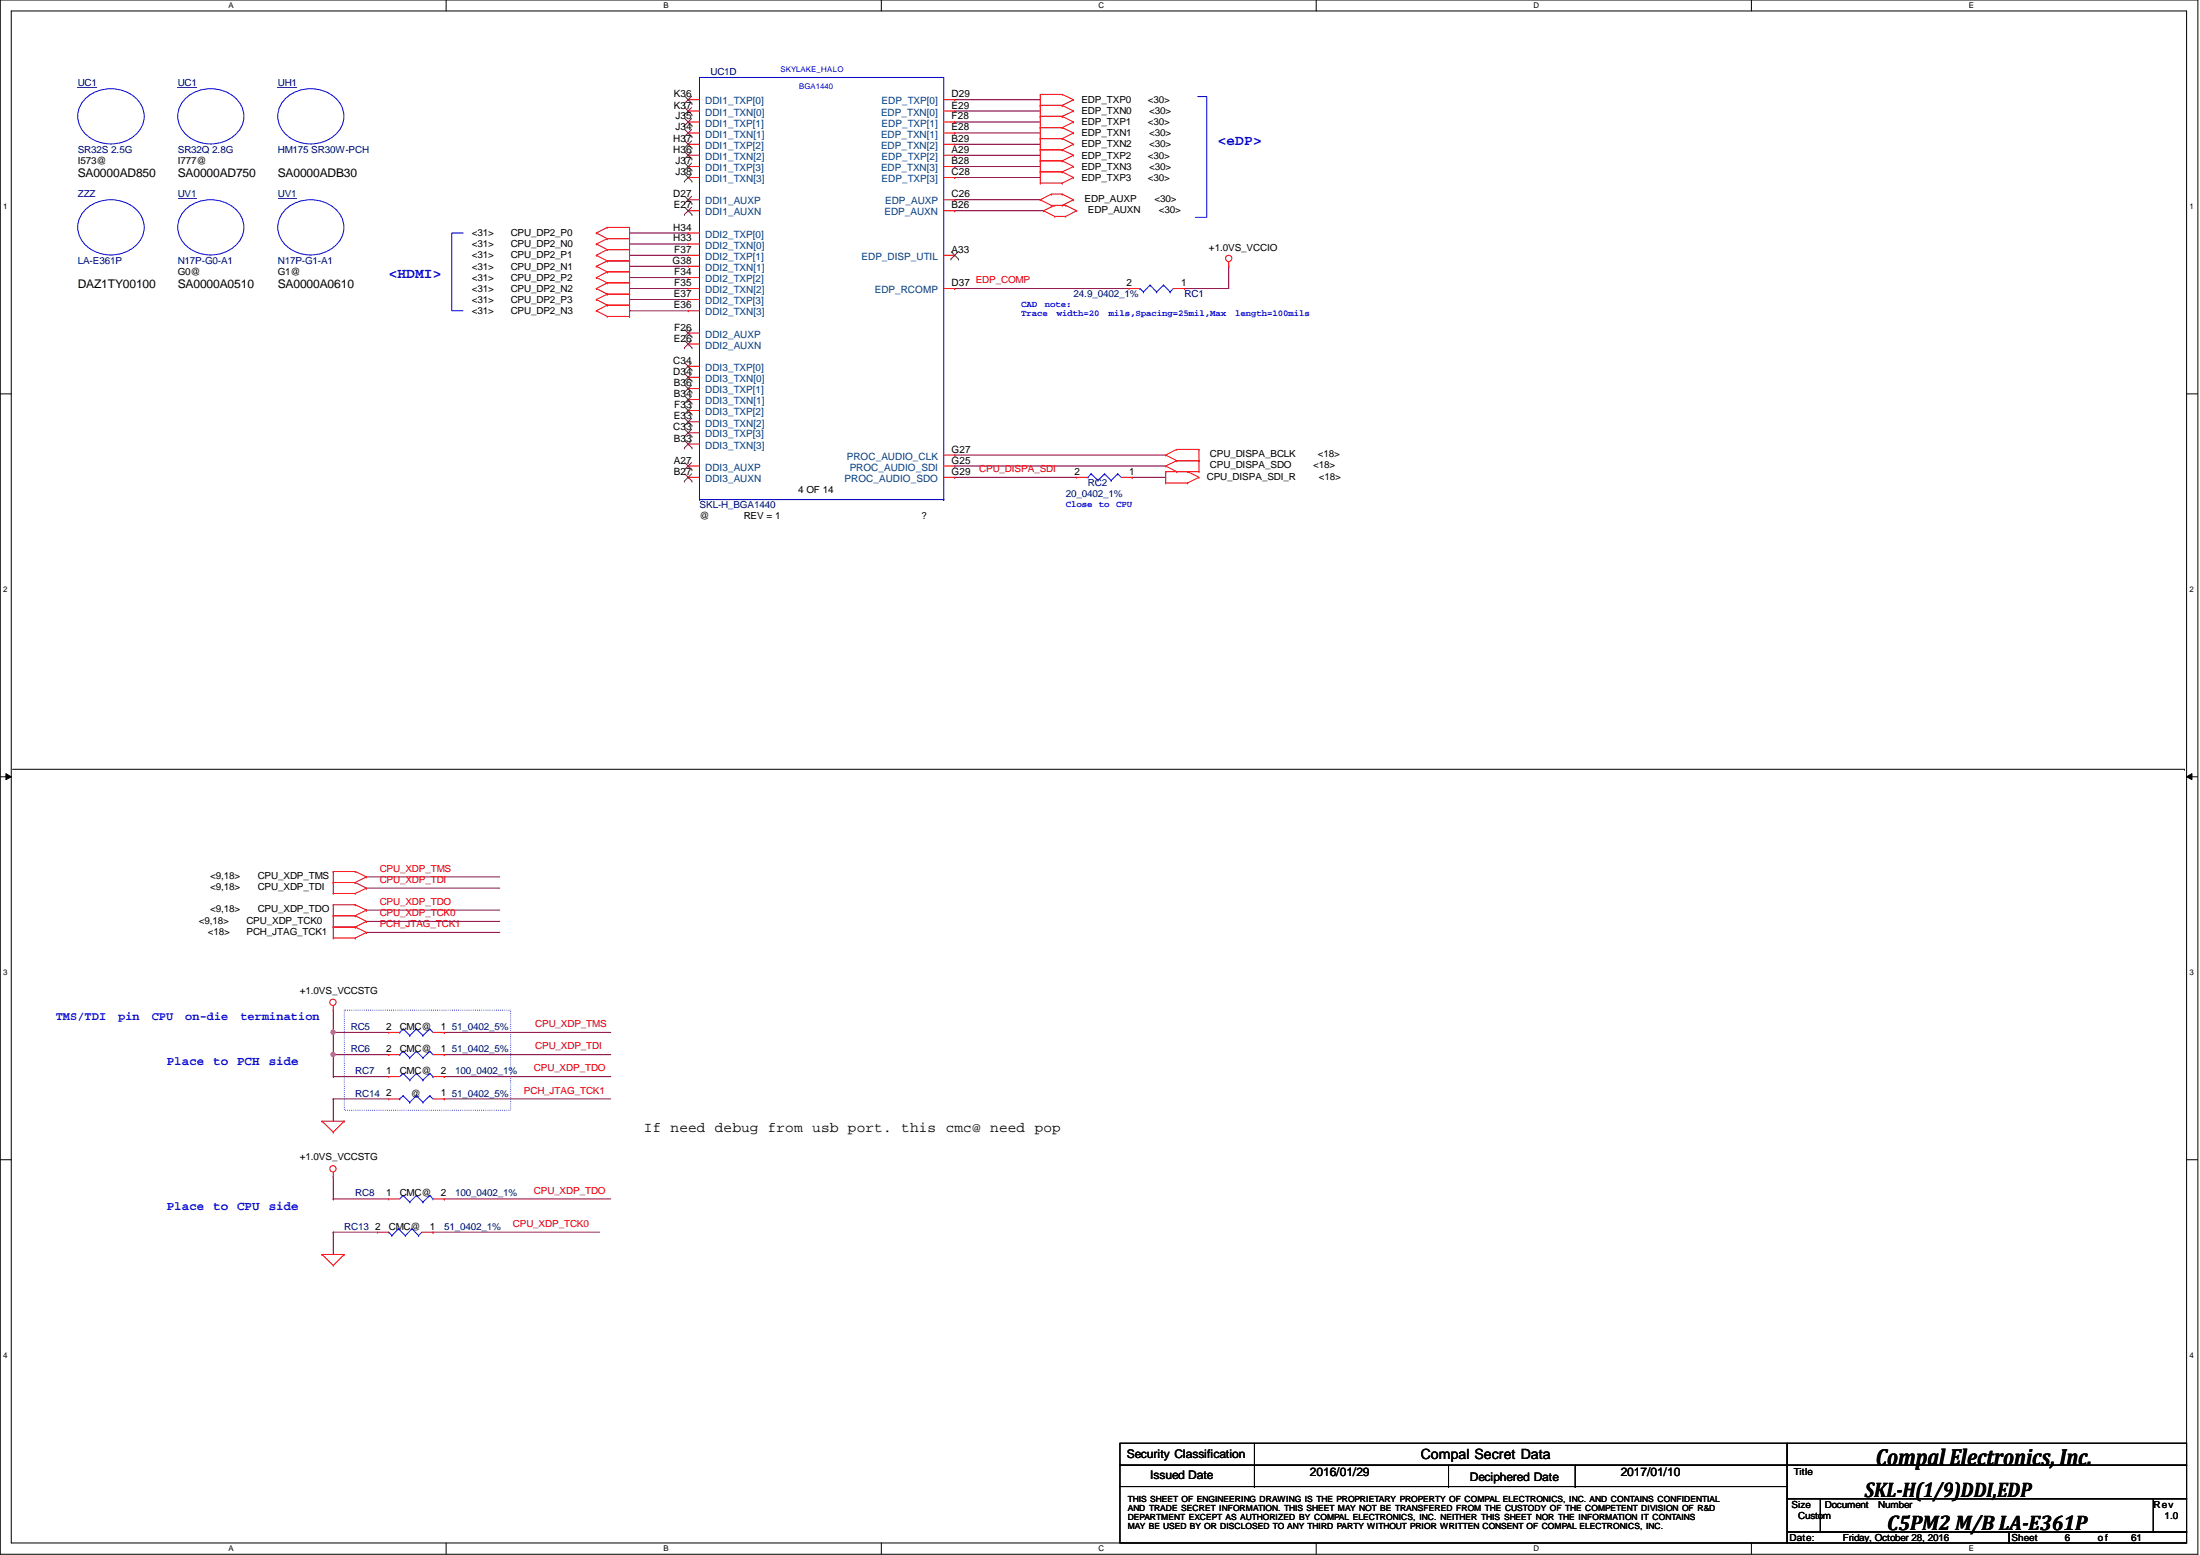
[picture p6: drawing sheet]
<svg xmlns="http://www.w3.org/2000/svg" width="297mm" height="210mm" viewBox="0 0 297 210" stroke-linecap="round" stroke-linejoin="round" font-family="sans-serif">
<path d="M0 0h296.8v209.8h-296.8zM1.5 1.5h293.7v206.8h-293.7z" fill="none" stroke="#000" stroke-width=".14"/>
<g fill="#fff">
<path d="M30.9 .2h.7v1.2h-.7z"/>
<path d="M30.9 208.4h.7v1.2h-.7z"/>
</g>
<path d="M60.2 0v1.5M60.2 208.3v1.5" fill="none" stroke="#000" stroke-width=".14"/>
<g fill="#fff">
<path d="M89.6 .2h.7v1.2h-.7z"/>
<path d="M89.6 208.4h.7v1.2h-.7z"/>
</g>
<path d="M119 0v1.5M119 208.3v1.5" fill="none" stroke="#000" stroke-width=".14"/>
<g fill="#fff">
<path d="M148.3 .2h.8v1.2h-.8z"/>
<path d="M148.3 208.4h.8v1.2h-.8z"/>
</g>
<path d="M177.7 0v1.5M177.7 208.3v1.5" fill="none" stroke="#000" stroke-width=".14"/>
<g fill="#fff">
<path d="M207 .2h.8v1.2h-.8z"/>
<path d="M207 208.4h.8v1.2h-.8z"/>
</g>
<path d="M236.5 0v1.5M236.5 208.3v1.5" fill="none" stroke="#000" stroke-width=".14"/>
<g fill="#fff">
<path d="M265.8 .2h.7v1.2h-.7z"/>
<path d="M265.8 208.4h.7v1.2h-.7z"/>
<path d="M.4 27.3h.6v1.2h-.6z"/>
<path d="M295.6 27.3h.6v1.2h-.6z"/>
<path d="M.4 79h.6v1.2h-.6z"/>
<path d="M295.6 79h.6v1.2h-.6z"/>
</g>
<path d="M0 53.2h1.5M295.2 53.2h1.5" fill="none" stroke="#000" stroke-width=".14"/>
<g fill="#fff">
<path d="M.4 130.7h.6v1.2h-.6z"/>
<path d="M295.6 130.7h.6v1.2h-.6z"/>
</g>
<path d="M0 104.9h1.5M.8 104.4l.7 .5-.7 .3zM295.2 104.9l.7-.5v.8zM295.2 104.9h1.5" fill="none" stroke="#000" stroke-width=".14"/>
<path d="M.8 104.4l.7 .5-.7 .3zM295.2 104.9l.7-.5v.8z" fill="#000"/>
<g fill="#fff">
<path d="M.4 182.4h.6v1.2h-.6z"/>
<path d="M295.6 182.4h.6v1.2h-.6z"/>
</g>
<path d="M1.7 103.8h293.2M294.9 103.8h.1M0 156.5h1.5M295.2 156.5h1.5" fill="none" stroke="#000" stroke-width=".14"/>
<path d="M161.7 13h1.2v16.3h-1.5M62.5 31.5h-1.5v10.5h1.5" fill="none" stroke="#00f" stroke-width=".14"/>
<path d="M46.5 136.4h22.5v13.5h-22.5z" fill="none" stroke="#00f" stroke-width=".14" stroke-dasharray="0 .3"/>
<g fill="none" stroke="#800040" stroke-width=".14">
<path d="M128.9 13.5h.1M128.9 15h.1M128.9 16.5h.1M128.9 17.9h.1M128.9 19.5h.1M128.9 13.5h11.6M128.9 15h11.6M128.9 16.5h11.6M128.9 17.9h11.6M128.9 19.5h11.6M85 38.9h7.9M85 35.9h7.9"/>
<path d="M85 34.5h7.9M85 32.9h7.9M85 31.5h7.9M85 37.5h7.9M85 35.9h.1M85 34.5h.1M85 32.9h.1M85 31.5h.1M85 38.9h.1M85 37.5h.1M128.9 28.4h12M128.9 38.9h.1"/>
<path d="M128.9 21h.1M128.9 22.5h.1M128.9 24h.1M128.9 27h.1M128.9 28.4h.1M128.9 38.9h23.5M128.9 21h11.6M128.9 22.5h11.6M128.9 24h11.6M128.9 27h11.6M159.9 38.9h.1M165.9 35.9h.1"/>
<path d="M165.9 35.9v3h-6M85 42h7.9M85 40.4h7.9M85 42h.1M85 40.4h.1M128.9 64.4h16.5M128.9 62.9h.1M128.9 64.4h.1M128.9 61.4h.1M128.9 62.9h28.5M128.9 61.4h28.5M152.9 64.4h4.5"/>
<path d="M152.9 64.4h.1M49.5 118.4h.1M49.5 119.9h.1M49.5 118.4h18M49.5 119.9h18M49.5 122.9h.1M49.5 125.9h.1M49.5 124.4h.1M49.5 122.9h18M49.5 125.9h18M49.5 124.4h18M45 148.3h.1"/>
<path d="M45 145.3h.1M45 142.4h.1M45 142.4v2.9M45 148.3v3M45 148.3h7.5M45 145.3h7.5M60 148.3h.1M60 145.3h.1M60 148.3h22.5M60 145.3h22.5"/>
</g>
<circle cx="45" cy="142.3" r=".29" fill="#f0f"/>
<circle cx="45" cy="142.3" r=".29" fill="none" stroke="#f0f" stroke-width=".14"/>
<path d="M45 136.4h.1M45 136.4v3" fill="none" stroke="#800040" stroke-width=".14"/>
<circle cx="45" cy="139.3" r=".29" fill="#f0f"/>
<circle cx="45" cy="139.3" r=".29" fill="none" stroke="#f0f" stroke-width=".14"/>
<g fill="none" stroke="#800040" stroke-width=".14">
<path d="M45 139.4h.1M45 139.4v3M45 139.4h7.5M60 139.4h.1M60 139.4h22.5M45 142.4h.1M45 158.8v3M45 142.4h7.5M60 142.4h.1M60 142.4h22.5M45 166.3h6M45 166.3h.1"/>
<path d="M45 161.8h.1M45 166.3v3M45 161.8h7.5M58.5 166.3h.1M58.5 166.3h22.4M60 161.8h.1M60 161.8h22.5"/>
</g>
<g fill="none" stroke="#f00" stroke-width=".14">
<path d="M92.9 13.5h.1M92.9 15h.1M92.9 16.5h.1M92.9 17.9h.1M92.9 19.5h.1M92.9 17.9h1.5M92.9 19.5h1.5M92.9 13.5h1.5M92.9 15h1.5M92.9 16.5h1.5M127.4 17.9h1.5M127.4 19.5h1.5"/>
<path d="M127.4 13.5h1.5M127.4 15h1.5M127.4 16.5h1.5M128.9 17.9h.1M128.9 19.5h.1M128.9 13.5h.1M128.9 15h.1M128.9 16.5h.1M140.5 14.2h2.9M140.5 15.7h2.9M140.5 17.2h2.9M140.5 18.7h2.9"/>
<path d="M140.5 15.7h.1M140.5 14.2h.1M140.5 18.7h.1M140.5 17.2h.1M140.5 12.7h.1M140.5 12.7v12M140.5 12.7h2.9M143.4 14.2h.1M143.4 15.7h.1M143.4 17.2h.1M143.4 18.7h.1M143.4 12.7h.1"/>
<path d="M143.4 14.2l1.5 .8M143.4 17.2l1.5 .7M143.4 18.7l1.5 .8M143.4 15.7l1.5 .8M143.4 12.7l1.5 .8M144.9 15h.1M144.9 17.9h.1M144.9 19.5h.1M144.9 16.5h.1M144.9 13.5h.1M144.9 15l-1.5 .7M144.9 17.9l-1.5 .8"/>
<path d="M144.9 19.5l-1.5 .7M144.9 16.5l-1.5 .7M144.9 13.5l-1.5 .7M80.5 35.9h.1M80.5 34.5h.1M80.5 32.9h.1M80.5 31.5h.1M80.5 38.9h.1M80.5 37.5h.1M80.5 35.9l1.5 .8M80.5 34.5l1.5 .7M80.5 32.9l1.5 .8"/>
<path d="M80.5 31.5l1.5 .7M80.5 38.9l1.5 .8M80.5 37.5l1.5 .7M82 35.2h3M82 36.7h3M82 33.7h3M82 39.7h3M82 32.2h3M82 30.7h3M82 38.2h3M82 35.2h.1M82 36.7h.1"/>
<path d="M82 33.7h.1M82 39.7h.1M82 32.2h.1M82 30.7h.1M82 38.2h.1M82 35.2l-1.5 .7M82 33.7l-1.5 .8M82 39.7l-1.5 .7M82 32.2l-1.5 .7M82 30.7l-1.5 .8M82 38.2l-1.5 .7M82 36.7l-1.5 .8"/>
<path d="M85 36.7h.1M85 35.2h.1M85 33.7h.1M85 39.7h.1M85 32.2h.1M85 30.7h.1M85 38.2h.1M85 30.7v12M92.9 24h.1M92.9 21h.1M92.9 22.5h.1M92.9 27h.1"/>
<path d="M92.9 38.9h.1M92.9 37.5h.1M92.9 35.9h.1M92.9 34.5h.1M92.9 32.9h.1M92.9 31.5h.1M92.9 28.4h.1M92.9 38.9h1.5M92.9 24h1.5M92.9 21h1.5M92.9 22.5h1.5M92.9 27h1.5"/>
<path d="M92.9 28.4h1.5M92.9 34.5h1.5M92.9 37.5h1.5M92.9 35.9h1.5M92.9 32.9h1.5M92.9 31.5h1.5M127.4 38.9h1.5M127.4 24h1.5M127.4 21h1.5M127.4 22.5h1.5M127.4 27h1.5M127.4 28.4h1.5"/>
<path d="M127.4 34.5h1.5M128.9 21h.1M128.9 22.5h.1M128.9 24h.1M128.9 27h.1M128.9 28.4h.1M128.9 34.5h.1M128.9 38.9h.1M140.5 20.2h2.9M140.5 21.7h2.9M140.5 23.2h2.9M140.5 24.7h2.9"/>
<path d="M140.5 27h.1M140.5 20.2h.1M140.5 23.2h.1M140.5 21.7h.1M140.5 24.7h.1M140.5 27l1.4 .7M140.9 28.4h.1M140.9 28.4l1.5 .8M141.9 26.2h.1M141.9 27.7h.1M141.9 26.2l-1.4 .8M141.9 27.7h2"/>
<path d="M141.9 26.2h1.5M142.4 27.7l-1.5 .7M142.4 29.2h.1M142.4 27.7h.1M142.4 29.2h1.5M143.4 26.2h.1M143.4 27.7h.1M143.4 20.2h.1M143.4 21.7h.1M143.4 23.2h.1M143.4 24.7h.1M143.4 21.7l1.5 .8"/>
<path d="M143.4 20.2l1.5 .8M143.4 23.2l1.5 .8M143.4 26.2l1.5 .8M143.9 29.2h.1M143.9 27.7h.1M143.9 27.7l1.5 .7M144.9 27l-1.5 .7M144.9 27h.1M144.9 22.5h.1M144.9 21h.1M144.9 24h.1M144.9 22.5l-1.5 .7"/>
<path d="M144.9 21l-1.5 .7M144.9 24l-1.5 .7M145.4 28.4h.1M145.4 28.4l-1.5 .8M152.4 38.9h.1M152.4 38.9h1.5M158.4 38.9h1.5M159.9 38.9h.1M165.9 35.9h.1M165.9 35.3v.6M80.5 42h.1M80.5 40.4h.1"/>
<path d="M80.5 42l1.5 .7M80.5 40.4l1.5 .8M82 41.2h3M82 41.2h.1M82 42.7h.1M82 41.2l-1.5 .8M82 42.7h3M85 42.7h.1M85 41.2h.1M92.9 40.4h.1M92.9 42h.1M92.9 46.4h.1"/>
<path d="M92.9 45h.1M92.9 49.4h.1M92.9 50.9h.1M92.9 52.5h.1M92.9 53.9h.1M92.9 55.4h.1M92.9 56.9h.1M92.9 58.4h.1M92.9 59.9h.1M92.9 40.4h1.5M92.9 42h1.5M92.9 46.4h1.5"/>
<path d="M92.9 45h1.5M92.9 49.4h1.5M92.9 50.9h1.5M92.9 52.5h1.5M92.9 53.9h1.5M92.9 55.4h1.5M92.9 56.9h1.5M92.9 58.4h1.5M92.9 59.9h1.5M92.9 64.4h.1M92.9 62.9h.1M92.9 64.4h1.5"/>
<path d="M92.9 62.9h1.5M127.4 64.4h1.5M127.4 61.4h1.5M127.4 62.9h1.5M128.9 61.4h.1M128.9 62.9h.1M128.9 64.4h.1M145.4 64.4h.1M145.4 64.4h1.5M151.4 64.4h1.5M152.9 64.4h.1M157.4 65.2h3"/>
<path d="M157.4 65.2h.1M157.4 63.7h.1M157.4 62.9h.1M157.4 61.4h.1M157.4 63.7h4.5M157.4 63.7v1.5M157.4 62.9l1.5 .8M157.4 61.4l1.5 .8M158.9 62.2h.1M158.9 63.7h.1M158.9 60.7h.1M158.9 62.2h3"/>
<path d="M158.9 62.2l-1.5 .7M158.9 60.7l-1.5 .7M158.9 60.7h3M160.4 63.7h.1M160.4 65.2h.1M160.4 63.7l1.5 .7M161.9 64.4h.1M161.9 63.7h.1M161.9 62.2h.1M161.9 60.7h.1M161.9 64.4l-1.5 .8M161.9 60.7v3"/>
<path d="M45 119.1h.1M45 117.6h.1M45 117.6v3M45 117.6h3M45 119.1h3M48 117.6h.1M48 119.1h.1M48 117.6l1.5 .8M48 119.1l1.5 .8M49.5 118.4h.1M49.5 119.9h.1M49.5 118.4l-1.5 .7"/>
<path d="M49.5 119.9l-1.5 .7M45 123.6h.1M45 122.1h.1M45 126.6h.1M45 125.1h.1M45 120.6h.1M45 136.4h.1M45 122.1h3M45 123.6h3M45 122.1v4.5M45 135.8v.6M45 125.1h3"/>
<path d="M45 126.6h3M45 120.6h3M48 122.1h.1M48 123.6h.1M48 125.1h.1M48 126.6h.1M48 120.6h.1M48 122.1l1.5 .8M48 125.1l1.5 .8M48 123.6l1.5 .8M49.5 122.9h.1M49.5 125.9h.1"/>
<path d="M49.5 124.4h.1M49.5 122.9l-1.5 .7M49.5 125.9l-1.5 .7M49.5 124.4l-1.5 .7M52.5 139.4h1.5M52.5 139.4h.1M58.5 139.4h1.5M60 139.4h.1M43.5 151.3h3M43.5 151.3h.1M43.5 151.3l1.5 1.5M45 152.8h.1"/>
<path d="M45 158.8h.1M45 158.2v.6M46.5 151.3h.1M46.5 151.3l-1.5 1.5M52.5 145.3h1.5M52.5 142.4h1.5M52.5 148.3h1.5M52.5 145.3h.1M52.5 142.4h.1M52.5 148.3h.1M58.5 145.3h1.5M58.5 142.4h1.5"/>
<path d="M58.5 148.3h1.5M60 145.3h.1M60 142.4h.1M60 148.3h.1M43.5 169.3h3M43.5 169.3h.1M43.5 169.3l1.5 1.5M45 170.8h.1M46.5 169.3h.1M46.5 169.3l-1.5 1.5M51 166.3h.1M51 166.3h1.5"/>
<path d="M52.5 161.8h1.5M52.5 161.8h.1M57 166.3h1.5M58.5 166.3h.1M58.5 161.8h1.5M60 161.8h.1"/>
<circle cx="165.9" cy="34.9" r=".43"/>
<circle cx="45" cy="135.3" r=".43"/>
<circle cx="45" cy="157.8" r=".43"/>
</g>
<g fill="none" stroke="#000" stroke-width=".14">
<path d="M151.2 194.8h90.1v3h-90.1zM151.2 197.8h90.1v2.9h-90.1zM169.4 197.8h.1M169.4 194.8v5.9M195.6 197.8v2.9M212.7 197.8v2.9M241.3 194.8h53.9v3h-53.9zM241.3 197.8h53.9v4.5h-53.9zM151.2 200.7h90.1v7.6h-90.1zM169.4 200.7h.1M195.6 200.7h.1M212.7 200.7h.1"/>
<path d="M241.3 202.3h4.5v4.5h-4.5zM241.3 206.8h30v1.5h-30zM245.8 202.3h44.9v4.5h-44.9zM271.3 206.8h23.9v1.5h-23.9zM290.7 202.3h4.5v4.5h-4.5z"/>
</g>
<g fill="none" stroke="#00f" stroke-width=".14">
<path d="M11.5 13.3a5.1 5.1 0 0 1 7.4 .5 3.3 3.3 0 0 1-1 4.7 5 5 0 0 1-6.8-.9 3.2 3.2 0 0 1 .4-4.3zM25 13.3a5 5 0 0 1 7.3 .5 3.3 3.3 0 0 1-1 4.7 4.9 4.9 0 0 1-7-1.4 3.3 3.3 0 0 1 .7-3.8zM38.5 13.3a5 5 0 0 1 7.3 .5 3.3 3.3 0 0 1-1 4.7 4.9 4.9 0 0 1-6.9-1.4 3.3 3.3 0 0 1 .6-3.8zM94.4 10.5h33v56.9M94.4 10.5h.1M94.4 10.5v56.9M11.5 28.3a5.1 5.1 0 0 1 7.4 .5 3.3 3.3 0 0 1-1 4.7 5 5 0 0 1-6.8-.9 3.2 3.2 0 0 1 .4-4.3zM25 28.3a5 5 0 0 1 7.3 .5 3.3 3.3 0 0 1-1 4.7 4.9 4.9 0 0 1-7-1.4 3.3 3.3 0 0 1 .7-3.8zM38.5 28.3a5 5 0 0 1 7.3 .5 3.3 3.3 0 0 1-1 4.7 4.9 4.9 0 0 1-6.9-1.4 3.3 3.3 0 0 1 .6-3.8zM153.9 38.9l.5 .5M153.9 38.9h.1M154.4 39.4h.1"/>
<path d="M155.3 38.5l.9 .9M155.3 38.5h.1M155.3 38.5l-.9 .9M156.2 39.4h.1M157.1 38.5l.9 .9M157.1 38.5h.1M157.1 38.5l-.9 .9M158 39.4h.1M158.4 38.9l-.4 .5M94.4 67.4h.1M94.4 67.4h33M127.4 67.4h.1"/>
<path d="M146.9 64.4h.1M147.3 64l.9 .9M147.3 64h.1M147.3 64l-.4 .4M148.2 64.9h.1M149.1 64h.1M149.1 64l-.9 .9M149.1 64l.9 .9M150 64.9h.1M150.9 64h.1M150.9 64l-.9 .9M150.9 64l.5 .4"/>
<path d="M54 139.4h.1M54.4 138.9h.1M54.4 138.9l-.4 .5M54.4 138.9l.9 .9M55.3 139.8h.1M56.2 138.9h.1M56.2 138.9l-.9 .9M56.2 138.9l.9 .9M57.1 139.8h.1M58 138.9l.5 .5M58 138.9h.1M58 138.9l-.9 .9"/>
<path d="M54 142.4h.1M54 148.3h.1M54.4 144.9h.1M54.4 141.9h.1M54.4 147.9h.1M54.4 144.9l.9 .9M54.4 141.9l-.4 .5M54.4 147.9l-.4 .4M54.4 141.9l.9 .9M54.4 147.9l.9 .9M54.4 144.9l-.4 .4M55.3 145.8h.1"/>
<path d="M55.3 142.8h.1M55.3 148.8h.1M56.2 144.9l-.9 .9M56.2 144.9h.1M56.2 141.9h.1M56.2 147.9h.1M56.2 144.9l.9 .9M56.2 141.9l-.9 .9M56.2 147.9l-.9 .9M56.2 141.9l.9 .9M56.2 147.9l.9 .9M57.1 145.8h.1"/>
<path d="M57.1 142.8h.1M57.1 148.8h.1M58 141.9l.5 .5M58 147.9l.5 .4M58 144.9h.1M58 141.9h.1M58 147.9h.1M58 144.9l.5 .4M58 141.9l-.9 .9M58 147.9l-.9 .9M58 144.9l-.9 .9M58.5 145.3h.1"/>
<path d="M52.5 166.3l.4 .5M52.5 166.3h.1M52.9 166.8h.1M53.8 165.9l.9 .9M53.8 165.9h.1M53.8 165.9l-.9 .9M54.4 161.4h.1M54.4 161.4l.9 .9M54.4 161.4l-.4 .4M54.7 166.8h.1M55.3 162.3h.1M55.6 165.9h.1"/>
<path d="M55.6 165.9l-.9 .9M55.6 165.9l.9 .9M56.2 161.4l-.9 .9M56.2 161.4h.1M56.2 161.4l.9 .9M56.5 166.8h.1M57 166.3l-.5 .5M57.1 162.3h.1M58 161.4h.1M58 161.4l.5 .4M58 161.4l-.9 .9M58.5 161.8h.1"/>
</g>
<path d="M10.5 11.8h2.6M24 11.8h2.6M37.5 11.8h2.6M24 26.8h2.5M37.5 26.8h2.5" fill="none" stroke="#000080" stroke-width=".14"/>
<g fill="none" stroke="#804000" stroke-width=".14">
<path d="M92.4 14h.1M92.4 15.5h.1M92.4 17h.1M92.4 18.5h.1M92.4 20h.1M92.5 13l.9 1M92.5 14.5l.9 1M92.5 16l.9 1M92.5 17.5l.9 1M92.5 19l.9 1M93.4 13l-1 1M93.4 14.5l-1 1"/>
<path d="M93.4 16l-1 1M93.4 17.5l-1 1M93.4 19l-1 1M93.4 14h.1M93.4 15.5h.1M93.4 17h.1M93.4 18.5h.1M93.4 20h.1M92.4 24.5h.1M92.4 21.5h.1M92.4 23h.1M92.4 27.5h.1"/>
<path d="M92.4 29h.1M92.5 23.5l.9 1M92.5 20.5l.9 1M92.5 22l.9 1M92.5 26.5l.9 1M92.5 28l.9 1M93.4 23.5l-1 1M93.4 20.5l-1 1M93.4 22l-1 1M93.4 26.5l-1 1M93.4 28l-1 1M93.4 24.5h.1"/>
<path d="M93.4 21.5h.1M93.4 23h.1M93.4 27.5h.1M93.4 29h.1M128.4 35h.1M128.4 34l1 1M129.4 34l-1 1M129.4 35h.1M92.4 46.9h.1M92.4 45.5h.1M92.4 50h.1M92.4 51.4h.1"/>
<path d="M92.4 53h.1M92.4 54.4h.1M92.4 55.9h.1M92.4 57.4h.1M92.4 58.9h.1M92.5 46l.9 .9M92.5 44.5l.9 1M92.5 49l.9 1M92.5 50.5l.9 .9M92.5 52l.9 1M92.5 53.5l.9 .9M92.5 54.9l.9 1"/>
<path d="M92.5 56.5l.9 .9M92.5 58l.9 .9M92.5 59.5l.9 1M93.4 46l-1 .9M93.4 44.5l-1 1M93.4 49l-1 1M93.4 50.5l-1 .9M93.4 52l-1 1M93.4 53.5l-1 .9M93.4 54.9l-1 1M93.4 56.5l-1 .9M93.4 58l-1 .9"/>
<path d="M93.4 59.5l-1 1M93.4 46.9h.1M93.4 45.5h.1M93.4 50h.1M93.4 51.4h.1M93.4 53h.1M93.4 54.4h.1M93.4 55.9h.1M93.4 57.4h.1M93.4 58.9h.1M92.4 60.5h.1M92.4 64.9h.1"/>
<path d="M92.4 63.4h.1M92.5 64l.9 .9M92.5 62.4l.9 1M93.4 64l-1 .9M93.4 62.4l-1 1M93.4 60.5h.1M93.4 64.9h.1M93.4 63.4h.1"/>
</g>
<circle cx="45" cy="142.3" r=".29" fill="#f0f"/>
<circle cx="45" cy="142.3" r=".29" fill="none" stroke="#f0f" stroke-width=".14"/>
<circle cx="45" cy="139.3" r=".29" fill="#f0f"/>
<circle cx="45" cy="139.3" r=".29" fill="none" stroke="#f0f" stroke-width=".14"/>
<text font-size="3.1" x="253.3" y="197.8">Compal Electronics, Inc.</text>
<g font-size="2.8">
<text x="251.8" y="202">SKL-H(1/9)DDI,EDP</text>
<text x="254.8" y="206.5">C5PM2 M/B LA-E361P</text>
</g>
<g font-size="1.9" fill="#00f">
<text x="164.4" y="19.6">&lt;eDP&gt;</text>
<text x="52.5" y="37.5">&lt;HDMI&gt;</text>
</g>
<g font-size="1.9">
<text x="86.9" y="152.9">If need debug from usb port. this cmc@ need pop</text>
<text x="191.9" y="196.9">Compal Secret Data</text>
</g>
<g font-size="1.7" fill="#00f">
<text x="22.5" y="143.8">Place</text>
<text x="28.8" y="143.8">to</text>
<text x="32" y="143.8">PCH</text>
<text x="36.3" y="143.8">side</text>
<text x="22.5" y="163.3">Place</text>
<text x="28.8" y="163.3">to</text>
<text x="32" y="163.3">CPU</text>
<text x="36.3" y="163.3">side</text>
</g>
<g font-size="1.6">
<text x="10.5" y="23.9">SA0000AD850</text>
<text x="24" y="23.9">SA0000AD750</text>
<text x="37.5" y="23.9">SA0000ADB30</text>
<text x="10.5" y="38.9">DAZ1TY00100</text>
<text x="24" y="38.9">SA0000A0510</text>
<text x="37.5" y="38.9">SA0000A0610</text>
<text x="152.1" y="196.8">Security Classification</text>
<text x="155.3" y="199.7">Issued Date</text>
<text x="176.9" y="199.2">2016/01/29</text>
<text x="198.5" y="199.9">Deciphered Date</text>
<text x="218.8" y="199.2">2017/01/10</text>
</g>
<g font-size="1.6" fill="#00f">
<text x="7.5" y="137.7">TMS/TDI</text>
<text x="16" y="137.7">pin</text>
<text x="20.5" y="137.7">CPU</text>
<text x="25" y="137.7">on-die</text>
<text x="32.5" y="137.7">termination</text>
</g>
<g font-size="1.4">
<text x="91" y="13.1">K36</text>
<text x="91" y="14.6">K37</text>
<text x="91.2" y="16.1">J35</text>
<text x="91.2" y="17.6">J34</text>
<text x="128.5" y="17.6">E28</text>
<text x="128.5" y="13.1">D29</text>
<text x="128.5" y="14.6">E29</text>
<text x="128.5" y="16.1">F28</text>
<text x="90.9" y="20.6">H36</text>
<text x="90.9" y="19.1">H37</text>
<text x="91.2" y="23.6">J38</text>
<text x="91.2" y="22.1">J37</text>
<text x="128.5" y="19.1">B29</text>
<text x="128.5" y="20.6">A29</text>
<text x="128.5" y="22.1">B28</text>
<text x="128.5" y="23.6">C28</text>
<text x="90.9" y="26.6">D27</text>
<text x="91" y="28.1">E27</text>
<text x="128.5" y="26.6">C26</text>
<text x="128.5" y="28.1">B26</text>
<text x="90.8" y="35.6">G38</text>
<text x="90.9" y="32.6">H33</text>
<text x="90.9" y="31.1">H34</text>
<text x="91" y="34.1">F37</text>
<text x="128.5" y="34.1">A33</text>
<text x="91" y="40.1">E37</text>
<text x="91" y="41.6">E36</text>
<text x="91" y="38.6">F35</text>
<text x="91" y="37.1">F34</text>
<text x="128.5" y="38.6">D37</text>
<text x="152.1" y="38.6">2</text>
<text x="159.5" y="38.6">1</text>
<text x="91" y="46.1">E26</text>
<text x="91" y="44.6">F26</text>
<text x="90.9" y="49.1">C34</text>
<text x="90.9" y="50.6">D34</text>
<text x="91" y="52.1">B36</text>
<text x="91" y="53.6">B34</text>
<text x="90.9" y="58.1">C33</text>
<text x="91" y="56.6">E33</text>
<text x="91" y="59.6">B33</text>
<text x="91" y="55.1">F33</text>
<text x="91" y="64.1">B27</text>
<text x="91" y="62.6">A27</text>
<text x="128.5" y="62.6">G25</text>
<text x="128.5" y="64.1">G29</text>
<text x="128.5" y="61.1">G27</text>
<text x="145.1" y="64.1">2</text>
<text x="152.4" y="64.1">1</text>
<text x="52.2" y="142">2</text>
<text x="52.2" y="139">2</text>
<text x="59.5" y="142">1</text>
<text x="59.5" y="139">1</text>
<text x="52.2" y="145">1</text>
<text x="52.2" y="148">2</text>
<text x="59.5" y="145">2</text>
<text x="59.5" y="148">1</text>
<text x="52.2" y="161.5">1</text>
<text x="59.5" y="161.5">2</text>
<text x="50.7" y="166">2</text>
<text x="58" y="166">1</text>
</g>
<g font-size="1.4" fill="#004080">
<text x="95.2" y="14.1">DDI1_TXP[0]</text>
<text x="95.2" y="15.6">DDI1_TXN[0]</text>
<text x="95.2" y="17.1">DDI1_TXP[1]</text>
<text x="119" y="15.6">EDP_TXN[0]</text>
<text x="119" y="14.1">EDP_TXP[0]</text>
<text x="119" y="17.1">EDP_TXP[1]</text>
<text x="95.2" y="21.6">DDI1_TXN[2]</text>
<text x="95.2" y="23.1">DDI1_TXP[3]</text>
<text x="95.2" y="18.6">DDI1_TXN[1]</text>
<text x="95.2" y="20.1">DDI1_TXP[2]</text>
<text x="119" y="18.6">EDP_TXN[1]</text>
<text x="119" y="20.1">EDP_TXN[2]</text>
<text x="119" y="23.1">EDP_TXN[3]</text>
<text x="119" y="21.6">EDP_TXP[2]</text>
<text x="95.2" y="24.6">DDI1_TXN[3]</text>
<text x="95.2" y="27.6">DDI1_AUXP</text>
<text x="95.2" y="29.1">DDI1_AUXN</text>
<text x="119" y="24.6">EDP_TXP[3]</text>
<text x="119.4" y="29.1">EDP_AUXN</text>
<text x="119.5" y="27.6">EDP_AUXP</text>
<text x="95.2" y="35.1">DDI2_TXP[1]</text>
<text x="95.2" y="33.6">DDI2_TXN[0]</text>
<text x="95.2" y="32.1">DDI2_TXP[0]</text>
<text x="116.3" y="35.1">EDP_DISP_UTIL</text>
<text x="95.2" y="39.6">DDI2_TXN[2]</text>
<text x="95.2" y="41.1">DDI2_TXP[3]</text>
<text x="95.2" y="38.1">DDI2_TXP[2]</text>
<text x="95.2" y="36.6">DDI2_TXN[1]</text>
<text x="118.1" y="39.6">EDP_RCOMP</text>
<text x="95.2" y="42.6">DDI2_TXN[3]</text>
<text x="95.2" y="47.1">DDI2_AUXN</text>
<text x="95.2" y="45.6">DDI2_AUXP</text>
<text x="95.2" y="50.1">DDI3_TXP[0]</text>
<text x="95.2" y="51.6">DDI3_TXN[0]</text>
<text x="95.2" y="53.1">DDI3_TXP[1]</text>
<text x="95.2" y="54.6">DDI3_TXN[1]</text>
<text x="95.2" y="56">DDI3_TXP[2]</text>
<text x="95.2" y="57.6">DDI3_TXN[2]</text>
<text x="95.2" y="59.1">DDI3_TXP[3]</text>
<text x="95.2" y="60.6">DDI3_TXN[3]</text>
<text x="95.2" y="65.1">DDI3_AUXN</text>
<text x="95.2" y="63.5">DDI3_AUXP</text>
<text x="114" y="65.1">PROC_AUDIO_SDO</text>
<text x="114.3" y="62.1">PROC_AUDIO_CLK</text>
<text x="114.7" y="63.5">PROC_AUDIO_SDI</text>
</g>
<g font-size="1.3" fill="#000080">
<text x="10.5" y="11.6">UC1</text>
<text x="24" y="11.6">UC1</text>
<text x="37.5" y="11.6">UH1</text>
<text x="95.9" y="10.2">UC1D</text>
<text x="10.5" y="20.7">SR32S 2.5G</text>
<text x="24" y="20.7">SR32Q 2.8G</text>
<text x="37.5" y="20.7">HM175 SR30W-PCH</text>
<text x="10.5" y="26.6">ZZZ</text>
<text x="24" y="26.6">UV1</text>
<text x="37.5" y="26.6">UV1</text>
<text x="10.5" y="35.6">LA-E361P</text>
<text x="24" y="35.6">N17P-G0-A1</text>
<text x="37.5" y="35.6">N17P-G1-A1</text>
<text x="145" y="40.1">24.9_0402_1%</text>
<text x="159.9" y="40.1">RC1</text>
<text x="146.9" y="65.6">RC2</text>
<text x="94.4" y="68.6">SKL-H_BGA1440</text>
<text x="143.9" y="67.1">20_0402_1%</text>
<text x="47.4" y="142">RC6</text>
<text x="47.4" y="139">RC5</text>
<text x="61" y="142">51_0402_5%</text>
<text x="61" y="139">51_0402_5%</text>
<text x="48" y="145">RC7</text>
<text x="48" y="148">RC14</text>
<text x="61" y="148">51_0402_5%</text>
<text x="61.5" y="145">100_0402_1%</text>
<text x="48" y="161.5">RC8</text>
<text x="61.5" y="161.5">100_0402_1%</text>
<text x="46.5" y="166">RC13</text>
<text x="60" y="166">51_0402_1%</text>
</g>
<g font-size="1.3">
<text x="146" y="15.4">EDP_TXN0</text>
<text x="146" y="16.9">EDP_TXP1</text>
<text x="146" y="13.9">EDP_TXP0</text>
<text x="155" y="16.9">&lt;30&gt;</text>
<text x="155" y="13.9">&lt;30&gt;</text>
<text x="155.2" y="15.4">&lt;30&gt;</text>
<text x="10.5" y="22.1">I573@</text>
<text x="24" y="22.1">I777@</text>
<text x="146" y="18.4">EDP_TXN1</text>
<text x="146" y="19.9">EDP_TXN2</text>
<text x="146" y="22.9">EDP_TXN3</text>
<text x="146" y="21.4">EDP_TXP2</text>
<text x="155" y="21.4">&lt;30&gt;</text>
<text x="155.2" y="18.4">&lt;30&gt;</text>
<text x="155.2" y="19.9">&lt;30&gt;</text>
<text x="155.2" y="22.9">&lt;30&gt;</text>
<text x="146" y="24.4">EDP_TXP3</text>
<text x="146.4" y="27.3">EDP_AUXP</text>
<text x="146.9" y="28.7">EDP_AUXN</text>
<text x="155" y="24.4">&lt;30&gt;</text>
<text x="155.9" y="27.3">&lt;30&gt;</text>
<text x="156.5" y="28.7">&lt;30&gt;</text>
<text x="63.7" y="34.9">&lt;31&gt;</text>
<text x="63.7" y="33.4">&lt;31&gt;</text>
<text x="63.7" y="31.9">&lt;31&gt;</text>
<text x="69" y="34.9">CPU_DP2_P1</text>
<text x="69" y="33.4">CPU_DP2_N0</text>
<text x="69" y="31.9">CPU_DP2_P0</text>
<text x="163.2" y="33.8">+1.0VS_VCCIO</text>
<text x="24" y="37.1">G0@</text>
<text x="37.5" y="37.1">G1@</text>
<text x="63.7" y="36.4">&lt;31&gt;</text>
<text x="63.7" y="40.9">&lt;31&gt;</text>
<text x="63.7" y="39.4">&lt;31&gt;</text>
<text x="63.7" y="37.9">&lt;31&gt;</text>
<text x="69" y="36.4">CPU_DP2_N1</text>
<text x="69" y="40.9">CPU_DP2_P3</text>
<text x="69" y="39.4">CPU_DP2_N2</text>
<text x="69" y="37.9">CPU_DP2_P2</text>
<text x="63.7" y="42.4">&lt;31&gt;</text>
<text x="69" y="42.4">CPU_DP2_N3</text>
<text x="162.9" y="64.9">CPU_DISPA_SDI_R</text>
<text x="163.4" y="63.2">CPU_DISPA_SDO</text>
<text x="163.4" y="61.7">CPU_DISPA_BCLK</text>
<text x="177.3" y="63.2">&lt;18&gt;</text>
<text x="177.9" y="61.7">&lt;18&gt;</text>
<text x="178.1" y="64.9">&lt;18&gt;</text>
<text x="94.4" y="70.1">@</text>
<text x="100.4" y="70.1">REV = 1</text>
<text x="107.8" y="66.5">4 OF 14</text>
<text x="124.4" y="70.1">?</text>
<text x="28.4" y="118.7">&lt;9,18&gt;</text>
<text x="34.8" y="118.7">CPU_XDP_TMS</text>
<text x="26.8" y="124.7">&lt;9,18&gt;</text>
<text x="28.4" y="123.1">&lt;9,18&gt;</text>
<text x="28.4" y="120.1">&lt;9,18&gt;</text>
<text x="33.3" y="124.7">CPU_XDP_TCK0</text>
<text x="34.8" y="123.1">CPU_XDP_TDO</text>
<text x="34.8" y="120.1">CPU_XDP_TDI</text>
<text x="28.1" y="126.2">&lt;18&gt;</text>
<text x="33.3" y="126.2">PCH_JTAG_TCK1</text>
<text x="40.5" y="134.1">+1.0VS_VCCSTG</text>
<text x="54" y="142">CMC@</text>
<text x="54" y="139">CMC@</text>
<text x="54" y="145">CMC@</text>
<text x="55.5" y="148">@</text>
<text x="40.5" y="156.6">+1.0VS_VCCSTG</text>
<text x="54" y="161.5">CMC@</text>
<text x="52.5" y="166">CMC@</text>
<text x="241.9" y="203.5">Size</text>
<text x="242.2" y="199.1">Title</text>
<text x="246.4" y="203.5">Document</text>
<text x="253.6" y="203.5">Number</text>
<text x="290.8" y="203.5">Rev</text>
<text x="241.6" y="208">Date:</text>
<text x="242.8" y="205">Custom</text>
<text x="248.8" y="208">Friday, October 28, 2016</text>
<text x="271.6" y="208">Sheet</text>
<text x="278.8" y="208">6</text>
<text x="283.2" y="208">o f</text>
<text x="287.7" y="208">61</text>
<text x="292.3" y="205">1.0</text>
</g>
<g font-size="1.3" fill="#f00">
<text x="131.7" y="38.2">EDP_COMP</text>
<text x="132.2" y="63.7">CPU_DISPA_SDI</text>
<text x="51.3" y="117.6">CPU_XDP_TMS</text>
<text x="51.3" y="119.2">CPU_XDP_TDI</text>
<text x="51.3" y="122.1">CPU_XDP_TDO</text>
<text x="51.3" y="125.1">PCH_JTAG_TCK1</text>
<text x="51.3" y="123.7">CPU_XDP_TCK0</text>
<text x="72.3" y="138.6">CPU_XDP_TMS</text>
<text x="72.3" y="141.6">CPU_XDP_TDI</text>
<text x="70.7" y="147.6">PCH_JTAG_TCK1</text>
<text x="72.1" y="144.6">CPU_XDP_TDO</text>
<text x="72.1" y="161.1">CPU_XDP_TDO</text>
<text x="69.3" y="165.6">CPU_XDP_TCK0</text>
</g>
<g font-size="1.2" fill="#00f">
<text x="137.9" y="41.4">CAD</text>
<text x="141.1" y="41.4">note:</text>
<text x="137.9" y="42.7">Trace</text>
<text x="142.7" y="42.7">width=20</text>
<text x="149.7" y="42.7">mils,Spacing=25mil,Max</text>
<text x="166.8" y="42.7">length=100mils</text>
<text x="143.9" y="68.5">Close</text>
<text x="148.4" y="68.5">to</text>
<text x="150.7" y="68.5">CPU</text>
</g>
<g font-size="1.1">
<text x="30.9" y="1.1">A</text>
<text x="89.6" y="1.1">B</text>
<text x="148.3" y="1.1">C</text>
<text x="207" y="1.1">D</text>
<text x="265.8" y="1.1">E</text>
<text x=".4" y="28.3">1</text>
<text x="295.6" y="28.3">1</text>
<text x=".4" y="80">2</text>
<text x="295.6" y="80">2</text>
<text x=".4" y="131.7">3</text>
<text x="295.6" y="131.7">3</text>
<text x=".4" y="183.3">4</text>
<text x="295.6" y="183.3">4</text>
<text x="152.3" y="204">AND TRADE SECRET INFORMATION. THIS SHEET MAY NOT BE TRANSFERED FROM THE CUSTODY OF THE COMPETENT DIVISION OF R&amp;D</text>
<text x="152.3" y="202.8">THIS SHEET OF ENGINEERING DRAWING IS THE PROPRIETARY PROPERTY OF COMPAL ELECTRONICS, INC. AND CONTAINS CONFIDENTIAL</text>
<text x="30.9" y="209.4">A</text>
<text x="89.6" y="209.4">B</text>
<text x="148.3" y="209.4">C</text>
<text x="152.3" y="206.3">MAY BE USED BY OR DISCLOSED TO ANY THIRD PARTY WITHOUT PRIOR WRITTEN CONSENT OF COMPAL ELECTRONICS, INC.</text>
<text x="152.3" y="205.1">DEPARTMENT EXCEPT AS AUTHORIZED BY COMPAL ELECTRONICS, INC. NEITHER THIS SHEET NOR THE INFORMATION IT CONTAINS</text>
<text x="207" y="209.4">D</text>
<text x="265.8" y="209.4">E</text>
</g>
<g font-size="1.1" fill="#00f">
<text x="105.4" y="9.7">SKYLAKE_HALO</text>
<text x="107.9" y="12.1">BGA1440</text>
</g>
</svg>
